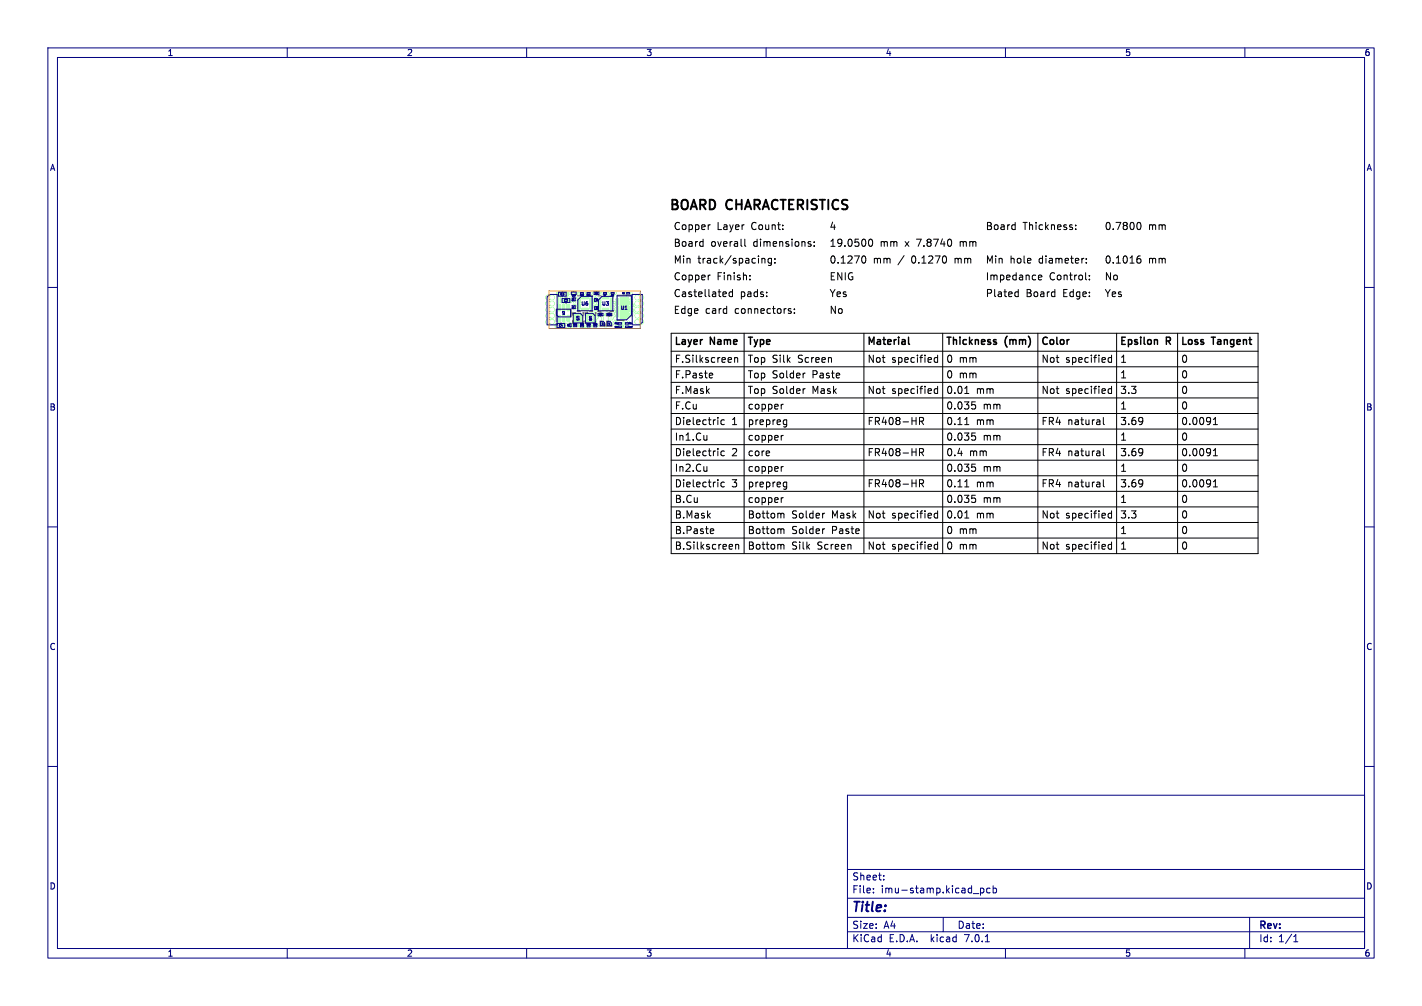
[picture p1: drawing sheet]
<svg xmlns="http://www.w3.org/2000/svg" width="297mm" height="210mm" viewBox="0 0 297 210" stroke-linecap="round" stroke-linejoin="round" font-family="sans-serif">
<g fill="none" stroke="#000" stroke-width=".21">
<path d="M148.2 57.4h.1M148.2 46.9h.1M155.6 49.9v1.3l.2 .2M156.6 58.3v.1M156.6 57.5v.1M159.2 54h.5l.1 .9M161.1 54l-.4-.1-.3 .3 .2 .7h.5M161.1 53.9v1.2l-.3 .3h-.3M161.8 54.8v.1M161.8 54v.1M169.2 50.9l.2 .2-.2 .3M169.2 50.4l.1 .1"/>
<path d="M170.1 51.3v.1M170.1 50.5v.1M180.2 53.5l.1-.1a.8 .8 0 0 1 .6 .8 .8 .8 0 0 1-.6 .7h-.1M181.4 50.5l.1-.4 .3-.2a.8 .8 0 0 1 .5 .8 .8 .8 0 0 1-.5 .7l-.3-.1-.1-.4M216.9 57.9l.7-.1-.1-.3-.4-.1-.2 .2 .1 .8h.5M224.7 47.8v.1M224.7 47v.1M226.9 54.8v.1M226.9 54v.1M227.5 58.3v.1M227.5 57.5v.1M237.7 46.5l.1-.1a.8 .8 0 0 1 .5 .8 .8 .8 0 0 1-.5 .7h-.1"/>
<path d="M237.7 54l.5 .1 .1 .2-.1 .5-.5 .1M238.2 53.4l-.5 .1M140.2 69.6h122.6v46h-122.6zM140.2 79.8h122.6M140.2 73.3h122.6M140.2 76.6h122.6M148.6 77.9l.3 .3-.8 .2M148.8 78.8l-.2 .1M153 61l-.4-.1-.3 .3 .1 .7h.6M153 60.4v1.5M153.4 74.8l.2-.2 .4 .1 .1 .9M153.4 74.6v1"/>
<path d="M155.4 69.6v46M164.8 64.9l.4 .1 .1 .2-.2 .2h-.3M164.8 64.4l.4 .1M165.9 65.3v.1M165.9 64.5v.1M168.2 77.9l-.3 .1M173.5 74.6l.2 .3v.7M175.3 78l.1 .2-.7 .2M180.4 69.6v46M195.8 74.1v1.5M195.8 74.7l-.4-.1-.3 .3 .2 .7h.5M196.9 69.6v46"/>
<path d="M212.2 60.9l.5 .1M212.7 60.4v1.5M212.7 61.9h-.5M216.8 69.6v46M232.2 74.1v1.5M232.2 74.7l-.5-.1-.3 .3 .2 .7h.6M233.2 69.6v46M246 69.6v46M140.2 92.8h122.6M140.2 99.3h122.6M140.2 83.1h122.6M140.2 96.1h122.6"/>
<path d="M140.2 89.6h122.6M140.2 86.3h122.6M151.3 87.7l-.4-.1-.3 .3 .1 .7h.6M151.3 94.2l-.4-.1-.3 .3 .1 .7h.6M163.6 97.4l-.4 .1M163.6 90.9l-.4 .1M163.6 84.4l-.4 .1M163.9 87.6l.4 .1M164.3 87.6v1.3l-.1 .2h-.4M164.3 88.6h-.4M168.2 81.1l-.3 .1M192 94.4h.8l.1-.3-.1-.3-.8-.2v1.5"/>
<path d="M192 87.9h.8l.1-.3-.1-.3-.8-.2v1.5M192.4 94.4l.5 .7M192.4 87.9l.5 .7M195.8 81.2l-.4-.1-.3 .3 .2 .7h.5M195.8 80.6v1.5M201.5 88.6h.9M201.5 82.1h.9M203 90.4h.7M203 96.9h.7M203 83.9h.7M203.5 91l.3 .2v.4l-.3 .3M203.5 84.5l.3 .2v.4l-.3 .3"/>
<path d="M203.5 97.5l.3 .2v.4l-.3 .3M230.4 87.1v1.3l.3 .2M230.4 93.6v1.3l.3 .2M232.2 80.6v1.5M232.2 81.2l-.5-.1-.3 .3 .2 .7h.6M238.6 93.8v1M238.6 87.3v1M238.7 94.3l-.1 .1M238.7 87.8l-.1 .1M253.4 88.6h.9M253.4 87.6l.4-.5v1.5M253.4 94.1l.4-.5v1.5"/>
<path d="M253.4 95.1h.9M140.2 102.6h122.6M140.2 109.1h122.6M140.2 105.8h122.6M140.2 112.3h122.6M148.9 110.4l.2 .3-.7 .2M149 111.3l-.1 .1M151.3 100.7l-.4-.1-.3 .3 .1 .7h.6M153.6 113.6v1M153.6 113.8l.3-.2 .3 .1 .1 .9M163.3 113.6l.4 .3v.7M163.3 107.1l.4 .3v.7"/>
<path d="M163.3 110.4l.4 .2v.8M163.6 103.9l-.4 .1M163.9 100.6l.4 .1M164.3 100.6v1.3l-.1 .2h-.4M164.3 101.6h-.4M172.2 107.1l-.2 .1M172.2 110.4l-.2 .1M177.5 113.6l.2 .3v.7M179.4 110.5l.1 .2-.8 .2M192 100.9h.8l.1-.3-.1-.3-.8-.2v1.5M192.4 100.9l.5 .7M195.8 113.7l-.4-.1-.3 .3 .2 .7h.5"/>
<path d="M195.8 106.6v1.5M195.8 113.1v1.5M195.8 107.2l-.4-.1-.3 .3 .2 .7h.5M201.5 101.6h.9M201.5 108.1h.9M203 103.4h.7M203.5 104l.3 .2v.4l-.3 .3M230.4 100.1v1.3l.3 .2M232.2 106.6v1.5M232.2 113.1v1.5M232.2 107.2l-.5-.1-.3 .3 .2 .7h.6M232.2 113.7l-.5-.1-.3 .3 .2 .7h.6"/>
<path d="M238.6 100.3v1M238.7 100.8l-.1 .1M253.4 101.6h.9M253.4 100.6l.4-.5v1.5"/>
</g>
<path d="M189.8 70.4v1.3l.2 .2M207.6 71.3l.5 .3v.2l-.5 .1M207.6 71h.5M210.4 70.2l-.3 .3M214.8 70.2l.2 .3M223.2 70.9h.1M241.3 70.9l.5 .2v.8" fill="none" stroke="#000" stroke-width=".3"/>
<g fill="#b3ffb3" stroke="#b3ffb3" stroke-width=".21">
<path d="M121.7 61h.4v.4h-.4z"/>
<path d="M121 61h.4v.4h-.4z"/>
<path d="M119.8 63.6h.4v.4h-.4z"/>
<path d="M119.8 64.2h.4v.5h-.4z"/>
<path d="M129.6 68.1h.4v.3h-.4z"/>
<path d="M129 68.1h.4v.3h-.4z"/>
<path d="M116.5 65.9h.6l-.1 1.2h-.5z"/>
<path d="M117.5 65.9h.5l-.1 1.2h-.5z"/>
<path d="M118.4 65.9h.6l-.1 1.2h-.5z"/>
<path d="M118.4 63.6h.6l-.1 1.3-.5-.1z"/>
<path d="M117.5 63.6h.5l-.1 1.3-.5-.1z"/>
<path d="M116.5 63.6h.6l-.1 1.3-.5-.1z"/>
<path d="M122.4 61h.4v.4h-.4z"/>
<path d="M123.1 61h.4v.4h-.4z"/>
<path d="M123.8 67.9h.4v.3h-.4z"/>
<path d="M124.5 67.9h.4v.3h-.4z"/>
<path d="M130.7 61h.4v.4h-.4z"/>
<path d="M131.3 61h.4v.4h-.4z"/>
<path d="M123.9 60.9h.4v.6h-.4z"/>
<path d="M124.8 60.9h.5v.6h-.5z"/>
<path d="M121.3 65.5h.3v.3h-.3z"/>
<path d="M120.8 65.5h.3v.3h-.3z"/>
<path d="M120.3 65.5h.3v.3h-.3z"/>
<path d="M119.8 65.5h.3v.3h-.3z"/>
<path d="M119.8 66h.3v.3h-.3z"/>
<path d="M119.8 66.5h.3v.3h-.3z"/>
<path d="M119.8 67h.3v.4h-.3z"/>
<path d="M120.3 67h.3v.4h-.3z"/>
<path d="M120.8 67h.3v.4h-.3z"/>
<path d="M121.3 67h.3v.4h-.3z"/>
<path d="M121.3 66.5h.4v.3h-.4z"/>
<path d="M121.3 66h.4v.3h-.4z"/>
<path d="M125 62.2h.5v.3h-.5z"/>
<path d="M125 62.7h.5v.3h-.5z"/>
<path d="M125 63.2h.5v.3h-.5z"/>
<path d="M125 63.7h.5v.3h-.5z"/>
<path d="M125 64.2h.5v.3h-.5z"/>
<path d="M125.8 64.3l.4 .1-.1 .5-.3-.1z"/>
<path d="M126.3 64.3l.4 .1-.1 .5-.3-.1z"/>
<path d="M126.8 64.3l.4 .1-.1 .5-.3-.1z"/>
<path d="M127.5 64.2h.4l.1 .3h-.5z"/>
<path d="M127.5 63.7h.4l.1 .3h-.5z"/>
<path d="M127.5 63.2h.4l.1 .3h-.5z"/>
<path d="M127.5 62.7h.4l.1 .3h-.5z"/>
<path d="M127.5 62.2h.4l.1 .3h-.5z"/>
<path d="M126.8 61.9h.4l-.1 .5h-.3z"/>
<path d="M126.3 61.9h.4l-.1 .5h-.3z"/>
<path d="M125.8 61.9h.4l-.1 .5h-.3z"/>
<path d="M127.4 61h.4v.4h-.4z"/>
<path d="M128.1 61h.4v.4h-.4z"/>
<path d="M116.3 61h.8v.8h-.8z"/>
<path d="M117.8 61h.8v.8h-.8z"/>
<path d="M124.2 62.1h.3v.4h-.3z"/>
<path d="M124.2 62.7h.3v.4h-.3z"/>
<path d="M119.8 62h.4v.4h-.4z"/>
<path d="M119.8 62.6h.4v.4h-.4z"/>
<path d="M119 68h.3v.4h-.3z"/>
<path d="M119 67.4h.3v.4h-.3z"/>
<path d="M124.7 65.4h.5v.5h-.5z"/>
<path d="M125.7 65.4h.4v.5h-.4z"/>
<path d="M126.5 65.4h.5v.5h-.5z"/>
<path d="M127.5 65.4h.5v.5h-.5z"/>
<path d="M126.5 61h.4v.4h-.4z"/>
<path d="M125.8 61h.4v.4h-.4z"/>
<path d="M123.1 67.9h.4v.3h-.4z"/>
<path d="M122.4 67.9h.4v.3h-.4z"/>
<path d="M131.5 65.9h.6v.2h-.6z"/>
<path d="M131.5 65.4h.6v.2h-.6z"/>
<path d="M131.5 64.9h.6v.2h-.6z"/>
<path d="M131.5 64.4h.6v.2h-.6z"/>
<path d="M131.5 63.9h.6v.2h-.6z"/>
<path d="M131.5 63.4h.6v.2h-.6z"/>
<path d="M131.5 62.9h.6v.2h-.6z"/>
<path d="M131.5 62.4h.6v.2h-.6z"/>
<path d="M128.6 62.4h.7v.2h-.7z"/>
<path d="M128.6 62.9h.7v.2h-.7z"/>
<path d="M128.6 63.4h.7v.2h-.7z"/>
<path d="M128.6 63.9h.7v.2h-.7z"/>
<path d="M128.6 64.4h.7v.2h-.7z"/>
<path d="M128.6 64.9h.7v.2h-.7z"/>
<path d="M128.6 65.4h.7v.2h-.7z"/>
<path d="M128.6 65.9h.7v.2h-.7z"/>
<path d="M129.5 62.1h1.7v4.4h-1.7z"/>
<path d="M129.6 67.3h.4v.4h-.4z"/>
<path d="M129 67.3h.4v.4h-.4z"/>
<path d="M123.9 65.5h.3v.3h-.3z"/>
<path d="M123.4 65.5h.3v.3h-.3z"/>
<path d="M122.9 65.5h.3v.3h-.3z"/>
<path d="M122.4 65.5h.3v.3h-.3z"/>
<path d="M122.4 66h.3v.3h-.3z"/>
<path d="M122.4 66.5h.3v.3h-.3z"/>
<path d="M122.4 67h.3v.4h-.3z"/>
<path d="M122.9 67h.3v.4h-.3z"/>
<path d="M123.4 67h.3v.4h-.3z"/>
<path d="M123.9 67h.3v.4h-.3z"/>
<path d="M123.9 66.5h.4v.3h-.4z"/>
<path d="M123.9 66h.4v.3h-.4z"/>
<path d="M120.7 62.2h.5v.3h-.5z"/>
<path d="M120.7 62.7h.5v.3h-.5z"/>
<path d="M120.7 63.2h.5v.3h-.5z"/>
<path d="M120.7 63.7h.5v.3h-.5z"/>
<path d="M120.7 64.2h.5v.3h-.5z"/>
<path d="M121.5 64.3l.3 .1v.5l-.3-.1z"/>
<path d="M122 64.3l.3 .1v.5l-.3-.1z"/>
<path d="M122.5 64.3l.3 .1v.5l-.3-.1z"/>
<path d="M123.1 64.2h.5l.1 .3h-.5z"/>
<path d="M123.1 63.7h.5l.1 .3h-.5z"/>
<path d="M123.1 63.2h.5l.1 .3h-.5z"/>
<path d="M123.1 62.7h.5l.1 .3h-.5z"/>
<path d="M123.1 62.2h.5l.1 .3h-.5z"/>
<path d="M122.5 61.9h.3v.5h-.3z"/>
<path d="M122 61.9h.3v.5h-.3z"/>
<path d="M121.5 61.9h.3v.5h-.3z"/>
<path d="M131.1 67.3h.4v.4h-.4z"/>
<path d="M130.4 67.3h.4v.4h-.4z"/>
<path d="M124.2 64.4h.3v.4h-.3z"/>
<path d="M124.2 63.8h.3v.4h-.3z"/>
<path d="M120.3 67.9h.4v.3h-.4z"/>
<path d="M119.6 67.9h.4v.3h-.4z"/>
<path d="M121 67.9h.4v.3h-.4z"/>
<path d="M121.7 67.9h.4v.3h-.4z"/>
<path d="M116 67.5h.8v.9h-.8z"/>
<path d="M117.5 67.5h.8v.9h-.8z"/>
<path d="M117 62.3h.8v.8h-.8z"/>
<path d="M118.6 62.3h.8v.8h-.8z"/>
<path d="M131.1 68.1h.4v.3h-.4z"/>
<path d="M130.4 68.1h.4v.3h-.4z"/>
<path d="M120.1 60.9h.5v.6h-.5z"/>
<path d="M119.1 60.9h.5v.6h-.5z"/>
<circle cx="133.9" cy="67.2" r=".51"/>
<circle cx="133.1" cy="67.2" r=".51"/>
<circle cx="133.9" cy="65.9" r=".51"/>
<circle cx="133.1" cy="65.9" r=".51"/>
<circle cx="133.9" cy="64.6" r=".51"/>
<circle cx="133.1" cy="64.6" r=".51"/>
<circle cx="133.9" cy="63.4" r=".51"/>
<circle cx="133.1" cy="63.4" r=".51"/>
<circle cx="133.9" cy="62.1" r=".51"/>
<circle cx="133.1" cy="62.1" r=".51"/>
<circle cx="127.5" cy="67.4" r=".13"/>
<circle cx="127.5" cy="67.8" r=".13"/>
<circle cx="127.1" cy="67.4" r=".13"/>
<circle cx="127.1" cy="67.8" r=".13"/>
<circle cx="126.1" cy="67.4" r=".13"/>
<circle cx="126.1" cy="67.8" r=".13"/>
<circle cx="125.7" cy="67.4" r=".13"/>
<circle cx="125.7" cy="67.8" r=".13"/>
<circle cx="114.5" cy="62.1" r=".51"/>
<circle cx="115.3" cy="62.1" r=".51"/>
<circle cx="114.5" cy="63.4" r=".51"/>
<circle cx="115.3" cy="63.4" r=".51"/>
<circle cx="114.5" cy="64.6" r=".51"/>
<circle cx="115.3" cy="64.6" r=".51"/>
<circle cx="114.5" cy="65.9" r=".51"/>
<circle cx="115.3" cy="65.9" r=".51"/>
<circle cx="114.5" cy="67.2" r=".51"/>
<circle cx="115.3" cy="67.2" r=".51"/>
<circle cx="122.1" cy="61.2" r=".18"/>
<circle cx="123.5" cy="61.2" r=".18"/>
<circle cx="123.4" cy="67.7" r=".18"/>
<circle cx="128.6" cy="61.2" r=".18"/>
<circle cx="118.8" cy="62.2" r=".18"/>
<circle cx="124.3" cy="63.3" r=".18"/>
<circle cx="127.6" cy="66.6" r=".18"/>
<circle cx="122.3" cy="65.3" r=".18"/>
<circle cx="119.2" cy="62.2" r=".18"/>
<circle cx="120" cy="63.2" r=".18"/>
<circle cx="120.6" cy="67.7" r=".18"/>
<circle cx="118.3" cy="68.2" r=".18"/>
<circle cx="119" cy="61.2" r=".18"/>
<circle cx="119.7" cy="65.3" r=".18"/>
<circle cx="125.1" cy="61.2" r=".18"/>
<circle cx="124.4" cy="65.3" r=".18"/>
<circle cx="125.9" cy="65.3" r=".18"/>
<circle cx="127" cy="61.2" r=".18"/>
<circle cx="118.3" cy="67.8" r=".18"/>
<circle cx="130.5" cy="61.2" r=".18"/>
<circle cx="120.6" cy="63.9" r=".18"/>
<circle cx="121.8" cy="65.3" r=".18"/>
<circle cx="116.8" cy="67.7" r=".18"/>
<circle cx="124.9" cy="65.2" r=".18"/>
<circle cx="124" cy="61.2" r=".18"/>
<circle cx="129.8" cy="67.8" r=".18"/>
<circle cx="131.9" cy="61.2" r=".18"/>
<circle cx="121" cy="61.2" r=".18"/>
<circle cx="125.8" cy="61.2" r=".18"/>
<circle cx="120.3" cy="61.2" r=".18"/>
<circle cx="119.8" cy="67.7" r=".18"/>
<circle cx="131.3" cy="67.2" r=".18"/>
<circle cx="119.7" cy="63.8" r=".18"/>
<circle cx="132.2" cy="65.5" r=".18"/>
<circle cx="122.3" cy="68.1" r=".18"/>
<circle cx="126.8" cy="65.2" r=".18"/>
<circle cx="117.2" cy="62.2" r=".18"/>
<circle cx="117.7" cy="62.2" r=".18"/>
<circle cx="118.8" cy="68.2" r=".18"/>
<circle cx="128.5" cy="64" r=".18"/>
<circle cx="128.5" cy="65.5" r=".18"/>
<circle cx="128.1" cy="66.9" r=".18"/>
<circle cx="124.9" cy="62.9" r=".18"/>
<circle cx="124.5" cy="66.2" r=".18"/>
<circle cx="128.7" cy="67.3" r=".18"/>
<circle cx="128.3" cy="63.1" r=".18"/>
<circle cx="123.9" cy="65.1" r=".18"/>
<circle cx="128.3" cy="65" r=".18"/>
<circle cx="130.4" cy="68" r=".18"/>
<circle cx="126.5" cy="68.2" r=".18"/>
<circle cx="122" cy="66.2" r=".18"/>
<circle cx="120.5" cy="62.9" r=".18"/>
<circle cx="128.7" cy="67.8" r=".18"/>
<circle cx="128.5" cy="64.5" r=".18"/>
<circle cx="121" cy="65.2" r=".18"/>
<circle cx="125.2" cy="67.8" r=".18"/>
</g>
<path d="M114.5 67.2h.8M114.5 65.9h.8M114.5 64.6h.8M114.5 63.4h.8M114.5 62.1h.8M133.1 67.2h.8M133.1 65.9h.8M133.1 64.6h.8M133.1 63.4h.8M133.1 62.1h.8" fill="none" stroke="#b3ffb3" stroke-width="1"/>
<g fill="none" stroke="#b3ffb3" stroke-width=".21">
<path d="M120 67.2v.3M120.3 61.2l-.3 .3v.7h.4l.2 .2M120.6 63.9h.1M121 67.2v.3l-.4 .2M121.9 68.1h.4M122.7 64.6v.4l-.4 .3M123.4 62.4l.5 .1v1.8l-.5 .1M123.4 63.4l1-.1 .6 .6h.3M123.4 62.9h.5M123.4 63.9h.5M123.9 62.9h.1M123.9 63.9h.1"/>
<path d="M124.1 61.2l.2 .2v.9M124.4 62.4h.9M124.9 65.2h.1M125.7 66.4l-.8-.7v.6l-.3 .4v1.3M125.9 65.3h.1M126 61.3v.8M126.1 65.8v1.6M126.7 61.2l-.2 .4v.5M127 64.6l.7 1M127.1 65.9v1.5M127.6 65.8l-.1 1.6M128.3 61.2v.6l-.6 .6v2"/>
<path d="M130.8 61.3v1.2M131.5 61.2v.5M131.9 62.5v.5"/>
</g>
<g fill="none" stroke="#b3ffb3" stroke-width=".35">
<path d="M116.8 66.6v.9l-.5 .4M117.7 66.6v1.2l.2 .1M120 62.8v.4M120.6 63.9h.3M121.2 61.5l.5 .5M122.1 61.2l-.2 .1 .3 .3v.5M122.6 67.2v.8M123.3 61.2h.2M123.6 67.2v.4l-.2 .1M124.3 62.9v.4M125.8 61.2h.2M125.9 65.3v.4"/>
<path d="M126.7 61.2h.3M126.8 65.2v.5M128.3 61.2h.3M129.8 67.5v.7M130.5 61.2h.4M131.3 67.2v1M131.5 61.2h.4"/>
</g>
<path d="M119.7 65.3h.1M119.7 65.3l.3 .4M121.8 65.3l-.3 .4M122.3 65.3l.3 .4M124.4 65.3l-.3 .4" fill="none" stroke="#b3ffb3" stroke-width=".33"/>
<path d="M131.1 64h.7M131.1 65h.7M131.2 66h.6" fill="none" stroke="#b3ffb3" stroke-width=".25"/>
<circle cx="131.3" cy="67.2" r=".17" fill="#b3ffb3"/>
<path d="M118.8 68.2h.3M119.1 68.2h.1M119.1 68.2v.1M119.7 63.8h.3M120.6 62.9h.3M120.9 63.4h.5M121 61.2h.2v.3M121.7 62v.1M122.7 61.3v.8M124.1 66.2h.4M124.9 65.2v.5M130.4 68l.2 .2" fill="none" stroke="#b3ffb3" stroke-width=".35"/>
<g fill="none" stroke="#b3ffb3" stroke-width=".21">
<path d="M115.3 67.2h.4M116.7 61.4v2.8M117.7 63v1.3M118.2 61.4v1.9l.5 .5M118.7 66.9l.5 .5-.1 .2M119.1 68.3h.1M120.1 64.4h.8M120.5 62.9h.1M120.6 62.4h.3M121 65.2v.5M121 65.2h.1M121.2 67.8v.3"/>
<path d="M121.5 67.2v.3M121.5 66.2h.5M122.3 68.1h.3M123.9 65.1l-.3 .2v.4M124.1 67.2v.8M124.3 64.6l.6 .6M124.4 64l.4 .4h.5M124.5 66.2h.1M125.2 67.8h.5M125.7 66.4v1M126.1 67.8l.4 .4M127.6 61.2l-.6 .6v.3"/>
<path d="M128.1 66.9h1.9l.6 .6M128.3 65h.7M128.3 63.1l.2 .4h.5M128.5 64.5h.1M128.5 64h.1M128.5 65.5h.1M128.7 67.8l.4 .4M129 66h-.6l-.3 .3v1.1l-.4 .4h-.2M129.2 67.5l-.2-.2h-.4l-.8 .8h-.5l-.2-.3M131.5 61.7l.4 .3v.5M131.8 63.5h.5l.1 .4 .7 .7M131.8 64.5h.5l.1 .5 .7 .8"/>
<path d="M131.9 65.5h.3"/>
</g>
<path d="M128.3 65h.1M128.5 64.5h.5M128.5 64h.5M128.5 65.5h.5" fill="none" stroke="#b3ffb3" stroke-width=".25"/>
<path d="M121 65.3v.4M121.5 66.2h.5M122 66.2h.1M125 62.9h.3M125.3 63.4h.3" fill="none" stroke="#b3ffb3" stroke-width=".33"/>
<g fill="#b3ffb3">
<path d="M118.8 60.9h.8v.6h-.8z"/>
<path d="M117.5 67.5h1v.9h-1z"/>
<path d="M120.3 67.6h.5v.7h-.5z"/>
<path d="M119.5 67.5h.6v.8h-.6z"/>
<path d="M121.6 67.8h1.2v.6h-1.2z"/>
<path d="M117 62h.9v1.2h-.9z"/>
<path d="M123 67.6h.6v.7h-.6z"/>
<path d="M115.9 67.5h1.2v.9h-1.2z"/>
<path d="M118.5 62h.9v1.2h-.8z"/>
</g>
<g fill="#fff" stroke="#fff" stroke-width=".21">
<circle cx="122.1" cy="61.2" r=".06"/>
<circle cx="123.5" cy="61.2" r=".06"/>
<circle cx="123.4" cy="67.7" r=".06"/>
<circle cx="128.6" cy="61.2" r=".06"/>
<circle cx="118.8" cy="62.2" r=".06"/>
<circle cx="124.3" cy="63.3" r=".06"/>
<circle cx="127.6" cy="66.6" r=".06"/>
<circle cx="122.3" cy="65.3" r=".06"/>
<circle cx="119.2" cy="62.2" r=".06"/>
<circle cx="120" cy="63.2" r=".06"/>
<circle cx="120.6" cy="67.7" r=".06"/>
<circle cx="118.3" cy="68.2" r=".06"/>
<circle cx="119" cy="61.2" r=".06"/>
<circle cx="119.7" cy="65.3" r=".06"/>
<circle cx="125.1" cy="61.2" r=".06"/>
<circle cx="124.4" cy="65.3" r=".06"/>
<circle cx="125.9" cy="65.3" r=".06"/>
<circle cx="127" cy="61.2" r=".06"/>
<circle cx="118.3" cy="67.8" r=".06"/>
<circle cx="130.5" cy="61.2" r=".06"/>
<circle cx="120.6" cy="63.9" r=".06"/>
<circle cx="121.8" cy="65.3" r=".06"/>
<circle cx="124.9" cy="65.2" r=".06"/>
<circle cx="124" cy="61.2" r=".06"/>
<circle cx="129.8" cy="67.8" r=".06"/>
<circle cx="131.9" cy="61.2" r=".06"/>
<circle cx="121" cy="61.2" r=".06"/>
<circle cx="125.8" cy="61.2" r=".06"/>
<circle cx="120.3" cy="61.2" r=".06"/>
<circle cx="131.3" cy="67.2" r=".06"/>
<circle cx="119.7" cy="63.8" r=".06"/>
<circle cx="132.2" cy="65.5" r=".06"/>
<circle cx="122.3" cy="68.1" r=".06"/>
<circle cx="126.8" cy="65.2" r=".06"/>
<circle cx="117.2" cy="62.2" r=".06"/>
<circle cx="117.7" cy="62.2" r=".06"/>
<circle cx="118.8" cy="68.2" r=".06"/>
<circle cx="128.5" cy="64" r=".06"/>
<circle cx="128.5" cy="65.5" r=".06"/>
<circle cx="128.1" cy="66.9" r=".06"/>
<circle cx="124.5" cy="66.2" r=".06"/>
<circle cx="128.7" cy="67.3" r=".06"/>
<circle cx="128.3" cy="63.1" r=".06"/>
<circle cx="123.9" cy="65.1" r=".06"/>
<circle cx="128.3" cy="65" r=".06"/>
<circle cx="130.4" cy="68" r=".06"/>
<circle cx="126.5" cy="68.2" r=".06"/>
<circle cx="122" cy="66.2" r=".06"/>
<circle cx="120.5" cy="62.9" r=".06"/>
<circle cx="128.7" cy="67.8" r=".06"/>
<circle cx="128.5" cy="64.5" r=".06"/>
<circle cx="121" cy="65.2" r=".06"/>
<circle cx="125.2" cy="67.8" r=".06"/>
<circle cx="133.9" cy="67.2" r=".33"/>
<circle cx="133.1" cy="67.2" r=".33"/>
<circle cx="133.9" cy="65.9" r=".33"/>
<circle cx="133.1" cy="65.9" r=".33"/>
<circle cx="133.9" cy="64.6" r=".33"/>
<circle cx="133.1" cy="64.6" r=".33"/>
<circle cx="133.9" cy="63.4" r=".33"/>
<circle cx="133.1" cy="63.4" r=".33"/>
<circle cx="133.9" cy="62.1" r=".33"/>
<circle cx="133.1" cy="62.1" r=".33"/>
<circle cx="114.5" cy="62.1" r=".33"/>
<circle cx="115.3" cy="62.1" r=".33"/>
<circle cx="114.5" cy="63.4" r=".33"/>
<circle cx="115.3" cy="63.4" r=".33"/>
<circle cx="114.5" cy="64.6" r=".33"/>
<circle cx="115.3" cy="64.6" r=".33"/>
<circle cx="114.5" cy="65.9" r=".33"/>
<circle cx="115.3" cy="65.9" r=".33"/>
<circle cx="114.5" cy="67.2" r=".33"/>
<circle cx="115.3" cy="67.2" r=".33"/>
</g>
<g fill="none" stroke="#626262" stroke-width=".21">
<path d="M116.2 64.6v2.6M117 67.4h.3M117 68.5h.3M117.3 60.9h.3M117.3 61.9h.3M118.1 62.2h.2M118.1 63.2h.2M119.3 64.6v1.6M119.6 67v.5h.5M119.7 60.9h.2M120.1 65.3h-.5v.5M120.6 61.8h.6"/>
<path d="M120.6 64.8v.2h.6M121.8 65.3v.5M121.8 67v.5M122.2 67v.5h.5M122.7 65.3h-.5v.5M123.1 61.8h.7v.1M123.8 64.8v.2h-.7M124.4 65.3v.5M124.4 67v.5M124.5 60.9h.2M124.5 61.6h.2M124.9 64.8v.2h.7"/>
<path d="M124.9 61.8h.7M125.3 65.3h.2M125.3 66h.2M125.9 67h-.6v1.1h1.1v-.5M127.1 65.3h.3M127.1 66h.3M127.3 67h-.6v1.1h1.1v-.5M127.4 61.8h.7v.1M128.1 64.8v.2h-.7M128.9 61.6h3M128.9 66.9h1.5"/>
</g>
<g fill="#626262" stroke="#626262" stroke-width=".21">
<circle cx="121.8" cy="65.3" r=".06"/>
<circle cx="120.1" cy="65.3" r=".06"/>
<circle cx="119.6" cy="67" r=".06"/>
<circle cx="121.3" cy="67.5" r=".06"/>
<circle cx="124.4" cy="65.3" r=".06"/>
<circle cx="122.7" cy="65.3" r=".06"/>
<circle cx="122.2" cy="67" r=".06"/>
<circle cx="123.9" cy="67.5" r=".06"/>
</g>
<g fill="none" stroke="#000080" stroke-width=".21">
<path d="M10 10h277v190h-277zM12 12h273v186h-273zM60 10v2M110 10v2M160 10v2M210 10v2M260 10v2M10 60h2M285 60h2M114.3 62l.5-.5h1.6v6.3h-2.1zM116.3 64.6h2.9v1.6h-2.5l-.4-.4zM116.3 67.5h1.6v.8h-1.6z"/>
<path d="M116.6 61h1.6v.8h-1.6zM117.4 62.3h1.6v.8h-1.6zM119 67.6h.3v.6h-.3zM119.3 61h1v.5h-1zM119.7 65.4h1.5l.5 .5v1.5h-2zM119.7 62.2v.1M119.8 67.9h.6v.3h-.6zM119.8 62.2h.3v.6h-.3zM119.8 63.8h.3v.6h-.3zM120.7 62.6l.7-.7h2.3v3h-3zM121.2 61.1h.6v.3h-.6zM121.2 67.9h.6v.3h-.6z"/>
<path d="M122.3 65.4h1.5l.5 .5v1.5h-2zM122.6 61.1h.6v.3h-.6zM122.6 67.9h.6v.3h-.6zM124 67.9h.6v.3h-.6zM124.1 61h1v.5h-1zM124.2 62.3h.3v.6h-.3zM124.2 64h.3v.6h-.3zM124.9 65.4h1v.5h-1zM125 62.6l.7-.7h2.3v3h-3zM125.4 67.1h.7l.2 .3v.6h-.9zM126.1 61.1h.6v.3h-.6zM126.8 65.4h1v.5h-1z"/>
<path d="M126.8 67.1h.7l.2 .3v.6h-.9zM127.7 61.1h.6v.3h-.6zM128.9 61.8h3v4l-1 1h-2zM129 68.4h.1M129.2 68.1h.6v.3h-.6zM129.2 67.4h.6v.3h-.6zM130.6 68.1h.6v.3h-.6zM130.9 61.1h.6v.3h-.6zM131.2 67.4h-.6v.3h.6M132 61.5h2.1v5.8l-.5 .5h-1.6zM10 110h2M285 110h2"/>
<path d="M10 160h2M285 160h2M177 166h108v32h-108zM60 198v2M110 198v2M160 198v2M177 194.5h108M177 191.5h108M177 187.5h108M177 181.5h108M182.4 186.3v.1M182.4 185.5v.1"/>
<path d="M184.6 183.6v.1M184.6 182.8v.1M197 191.5v3M203.3 186.5h1.1M204.8 185.4v1.5M204.8 185.5l.4-.1 .3 .3-.1 .6h-.6M205.8 196.6h.8M206.8 185.5l-.4-.1-.3 .3 .1 .6h.6M207.4 185.5l.5-.1 .2 .3-.1 .6h-.6M207.4 184.9v1.5M210 198v2M260 198v2"/>
<path d="M261 191.5v6.5M270.2 196.6h.9M270.2 195.5l.4-.4v1.5"/>
</g>
<path d="M114.7 60.7h19v7.9h-19z" fill="none" stroke="#ff8000" stroke-width=".21"/>
<g font-size="2.8">
<text x="140" y="44.6">BOARD</text>
<text x="151.9" y="44.6">CHARACTERISTICS</text>
</g>
<text font-size="2.8" fill="#000080" x="178" y="190.8">Title:</text>
<g font-size="2.1">
<text x="140.7" y="48.4">Copper</text>
<text x="140.7" y="51.9">Board</text>
<text x="148.5" y="51.9">overall</text>
<text x="149.8" y="48.4">Layer</text>
<text x="157.1" y="48.4">Count:</text>
<text x="157.5" y="51.9">dimensions:</text>
<text x="173.3" y="48.4">4</text>
<text x="173.3" y="51.9">19.0500</text>
<text x="183.9" y="51.9">mm</text>
<text x="189.2" y="51.9">x</text>
<text x="191.8" y="51.9">7.8740</text>
<text x="201" y="51.9">mm</text>
<text x="205.9" y="48.4">Board</text>
<text x="213.7" y="48.4">Thickness:</text>
<text x="230.7" y="48.4">0.7800</text>
<text x="239.9" y="48.4">mm</text>
<text x="140.7" y="58.9">Copper</text>
<text x="140.7" y="55.4">Min</text>
<text x="145.8" y="55.4">track/spacing:</text>
<text x="149.8" y="58.9">Finish:</text>
<text x="173.3" y="58.9">ENIG</text>
<text x="173.3" y="55.4">0.1270</text>
<text x="182.5" y="55.4">mm</text>
<text x="187.8" y="55.4">/</text>
<text x="190.7" y="55.4">0.1270</text>
<text x="199.9" y="55.4">mm</text>
<text x="205.9" y="58.9">Impedance</text>
<text x="205.9" y="55.4">Min</text>
<text x="211" y="55.4">hole</text>
<text x="217.1" y="55.4">diameter:</text>
<text x="219.2" y="58.9">Control:</text>
<text x="230.7" y="55.4">0.1016</text>
<text x="230.7" y="58.9">No</text>
<text x="239.9" y="55.4">mm</text>
<text x="140.7" y="65.9">Edge</text>
<text x="140.7" y="62.4">Castellated</text>
<text x="147.4" y="65.9">card</text>
<text x="153.7" y="65.9">connectors:</text>
<text x="154.7" y="62.4">pads:</text>
<text x="173.3" y="62.4">Yes</text>
<text x="173.3" y="65.9">No</text>
<text x="205.9" y="62.4">Plated</text>
<text x="214.4" y="62.4">Board</text>
<text x="222.2" y="62.4">Edge:</text>
<text x="230.7" y="62.4">Yes</text>
<text x="140.9" y="72.6">Layer</text>
<text x="140.9" y="75.8">F.Silkscreen</text>
<text x="148.5" y="72.6">Name</text>
<text x="156.2" y="75.8">Top Silk</text>
<text x="156.2" y="72.6">Type</text>
<text x="166.4" y="75.8">Screen</text>
<text x="181.2" y="72.6">Material</text>
<text x="181.2" y="75.8">Not</text>
<text x="186.1" y="75.8">specified</text>
<text x="197.6" y="72.6">Thickness</text>
<text x="197.6" y="75.8">0 mm</text>
<text x="210" y="72.6">(mm)</text>
<text x="217.5" y="75.8">Not</text>
<text x="217.5" y="72.6">Color</text>
<text x="222.4" y="75.8">specified</text>
<text x="234" y="72.6">Epsilon</text>
<text x="234" y="75.8">1</text>
<text x="243.7" y="72.6">R</text>
<text x="246.7" y="72.6">Loss</text>
<text x="246.7" y="75.8">0</text>
<text x="253.3" y="72.6">Tangent</text>
<text x="140.9" y="82.3">F.Mask</text>
<text x="140.9" y="79.1">F.Paste</text>
<text x="156.2" y="82.3">Top Solder</text>
<text x="156.2" y="79.1">Top Solder</text>
<text x="169.4" y="82.3">Mask</text>
<text x="169.4" y="79.1">Paste</text>
<text x="181.2" y="82.3">Not</text>
<text x="186.1" y="82.3">specified</text>
<text x="197.6" y="82.3">0.01</text>
<text x="197.6" y="79.1">0 mm</text>
<text x="203.7" y="82.3">mm</text>
<text x="217.5" y="82.3">Not</text>
<text x="222.4" y="82.3">specified</text>
<text x="234" y="79.1">1</text>
<text x="234" y="82.3">3.3</text>
<text x="246.7" y="79.1">0</text>
<text x="246.7" y="82.3">0</text>
<text x="140.9" y="85.6">F.Cu</text>
<text x="140.9" y="88.8">Dielectric</text>
<text x="152.7" y="88.8">1</text>
<text x="156.2" y="88.8">prepreg</text>
<text x="156.2" y="85.6">copper</text>
<text x="181.2" y="88.8">FR408-HR</text>
<text x="197.6" y="88.8">0.11</text>
<text x="197.6" y="85.6">0.035</text>
<text x="203.7" y="88.8">mm</text>
<text x="205.2" y="85.6">mm</text>
<text x="217.5" y="88.8">FR4 natural</text>
<text x="234" y="88.8">3.69</text>
<text x="234" y="85.6">1</text>
<text x="246.7" y="85.6">0</text>
<text x="246.7" y="88.8">0.0091</text>
<text x="140.9" y="95.3">Dielectric</text>
<text x="140.9" y="92.1">In1.Cu</text>
<text x="152.7" y="95.3">2</text>
<text x="156.2" y="95.3">core</text>
<text x="156.2" y="92.1">copper</text>
<text x="181.2" y="95.3">FR408-HR</text>
<text x="197.6" y="92.1">0.035</text>
<text x="197.6" y="95.3">0.4</text>
<text x="202.3" y="95.3">mm</text>
<text x="205.2" y="92.1">mm</text>
<text x="217.5" y="95.3">FR4 natural</text>
<text x="234" y="95.3">3.69</text>
<text x="234" y="92.1">1</text>
<text x="246.7" y="92.1">0</text>
<text x="246.7" y="95.3">0.0091</text>
<text x="140.9" y="98.6">In2.Cu</text>
<text x="140.9" y="101.8">Dielectric</text>
<text x="152.7" y="101.8">3</text>
<text x="156.2" y="98.6">copper</text>
<text x="156.2" y="101.8">prepreg</text>
<text x="181.2" y="101.8">FR408-HR</text>
<text x="197.6" y="101.8">0.11</text>
<text x="197.6" y="98.6">0.035</text>
<text x="203.7" y="101.8">mm</text>
<text x="205.2" y="98.6">mm</text>
<text x="217.5" y="101.8">FR4 natural</text>
<text x="234" y="101.8">3.69</text>
<text x="234" y="98.6">1</text>
<text x="246.7" y="101.8">0.0091</text>
<text x="246.7" y="98.6">0</text>
<text x="140.9" y="105.1">B.Cu</text>
<text x="156.2" y="105.1">copper</text>
<text x="197.6" y="105.1">0.035</text>
<text x="205.2" y="105.1">mm</text>
<text x="234" y="105.1">1</text>
<text x="246.7" y="105.1">0</text>
<text x="140.9" y="108.3">B.Mask</text>
<text x="140.9" y="111.6">B.Paste</text>
<text x="156.2" y="108.3">Bottom</text>
<text x="156.2" y="111.6">Bottom</text>
<text x="165.2" y="108.3">Solder</text>
<text x="165.2" y="111.6">Solder</text>
<text x="173.4" y="108.3">Mask</text>
<text x="173.4" y="111.6">Paste</text>
<text x="181.2" y="108.3">Not</text>
<text x="186.1" y="108.3">specified</text>
<text x="197.6" y="111.6">0 mm</text>
<text x="197.6" y="108.3">0.01</text>
<text x="203.7" y="108.3">mm</text>
<text x="217.5" y="108.3">Not</text>
<text x="222.4" y="108.3">specified</text>
<text x="234" y="108.3">3.3</text>
<text x="234" y="111.6">1</text>
<text x="246.7" y="108.3">0</text>
<text x="246.7" y="111.6">0</text>
<text x="140.9" y="114.8">B.Silkscreen</text>
<text x="156.2" y="114.8">Bottom</text>
<text x="165.2" y="114.8">Silk</text>
<text x="170.4" y="114.8">Screen</text>
<text x="181.2" y="114.8">Not</text>
<text x="186.1" y="114.8">specified</text>
<text x="197.6" y="114.8">0 mm</text>
<text x="217.5" y="114.8">Not</text>
<text x="222.4" y="114.8">specified</text>
<text x="234" y="114.8">1</text>
<text x="246.7" y="114.8">0</text>
</g>
<g font-size="2.1" fill="#000080">
<text x="178" y="183.9">Sheet:</text>
<text x="178" y="186.6">File:</text>
<text x="184" y="186.6">imu-stamp.kicad_pcb</text>
<text x="178" y="196.8">KiCad</text>
<text x="178" y="194">Size:</text>
<text x="184.6" y="194">A4</text>
<text x="185.6" y="196.8">E.D.A.</text>
<text x="194.4" y="196.8">kicad</text>
<text x="200" y="194">Date:</text>
<text x="201.5" y="196.8">7.0.1</text>
<text x="263" y="194.2">Rev:</text>
<text x="263" y="196.8">Id:</text>
<text x="267" y="196.8">1/1</text>
</g>
<g font-size="1.8" fill="#000080">
<text x="35" y="11.8">1</text>
<text x="85" y="11.8">2</text>
<text x="135" y="11.8">3</text>
<text x="185" y="11.8">4</text>
<text x="235" y="11.8">5</text>
<text x="285" y="11.8">6</text>
<text x="10.4" y="35.8">A</text>
<text x="285.4" y="35.8">A</text>
<text x="10.3" y="85.8">B</text>
<text x="285.3" y="85.8">B</text>
<text x="10.3" y="135.8">C</text>
<text x="285.3" y="135.8">C</text>
<text x="10.3" y="185.8">D</text>
<text x="285.3" y="185.8">D</text>
<text x="35" y="199.8">1</text>
<text x="85" y="199.8">2</text>
<text x="135" y="199.8">3</text>
<text x="185" y="199.8">4</text>
<text x="235" y="199.8">5</text>
<text x="285" y="199.8">6</text>
</g>
<g font-size="1" fill="#000080">
<text x="121.4" y="63.9">U6</text>
<text x="125.7" y="63.9">U3</text>
<text x="129.6" y="64.7">U1</text>
</g>
<g font-size=".7" fill="#000080">
<text x="120.4" y="65.9" transform="rotate(90 120.4 65.9)">U5</text>
<text x="123" y="65.9" transform="rotate(90 123 65.9)">U8</text>
</g>
<g font-size=".6" fill="#000080">
<text x="117" y="61.7">C3</text>
<text x="117.8" y="63">C2</text>
<text x="118" y="65.8" transform="rotate(-90 118 65.8)">U2</text>
<text x="116.7" y="68.2">C4</text>
</g>
<g font-size=".3" fill="#000080">
<text x="119.4" y="61.9">C12</text>
<text x="119.8" y="64.5" transform="rotate(-90 119.8 64.5)">R17</text>
<text x="119.8" y="62.9" transform="rotate(-90 119.8 62.9)">C11</text>
<text x="121.2" y="61.8">C13</text>
<text x="122.5" y="61.8">C14</text>
<text x="124.3" y="61.4">C6</text>
<text x="124.9" y="62.9" transform="rotate(-90 124.9 62.9)">C5</text>
<text x="124.9" y="64.7" transform="rotate(-90 124.9 64.7)">R15</text>
<text x="125.2" y="65.8">C9</text>
<text x="126.1" y="61.8">C7</text>
<text x="126.9" y="65.8">C15</text>
<text x="127.7" y="61.8">C8</text>
<text x="130" y="61.4">C1</text>
<text x="118.9" y="68.2" transform="rotate(-90 118.9 68.2)">R9</text>
<text x="119.8" y="67.9">C10</text>
<text x="121.2" y="67.9">R16</text>
<text x="122.5" y="67.9">C16</text>
<text x="123.9" y="67.9">R18</text>
<text x="126" y="67.8" transform="rotate(-90 126 67.8)">U4</text>
<text x="127.4" y="67.8" transform="rotate(-90 127.4 67.8)">U7</text>
<text x="128.4" y="68.5">R11</text>
<text x="128.4" y="67.7">R13</text>
<text x="131.3" y="67.7">R14</text>
<text x="131.3" y="68.5">R12</text>
</g>
</svg>
